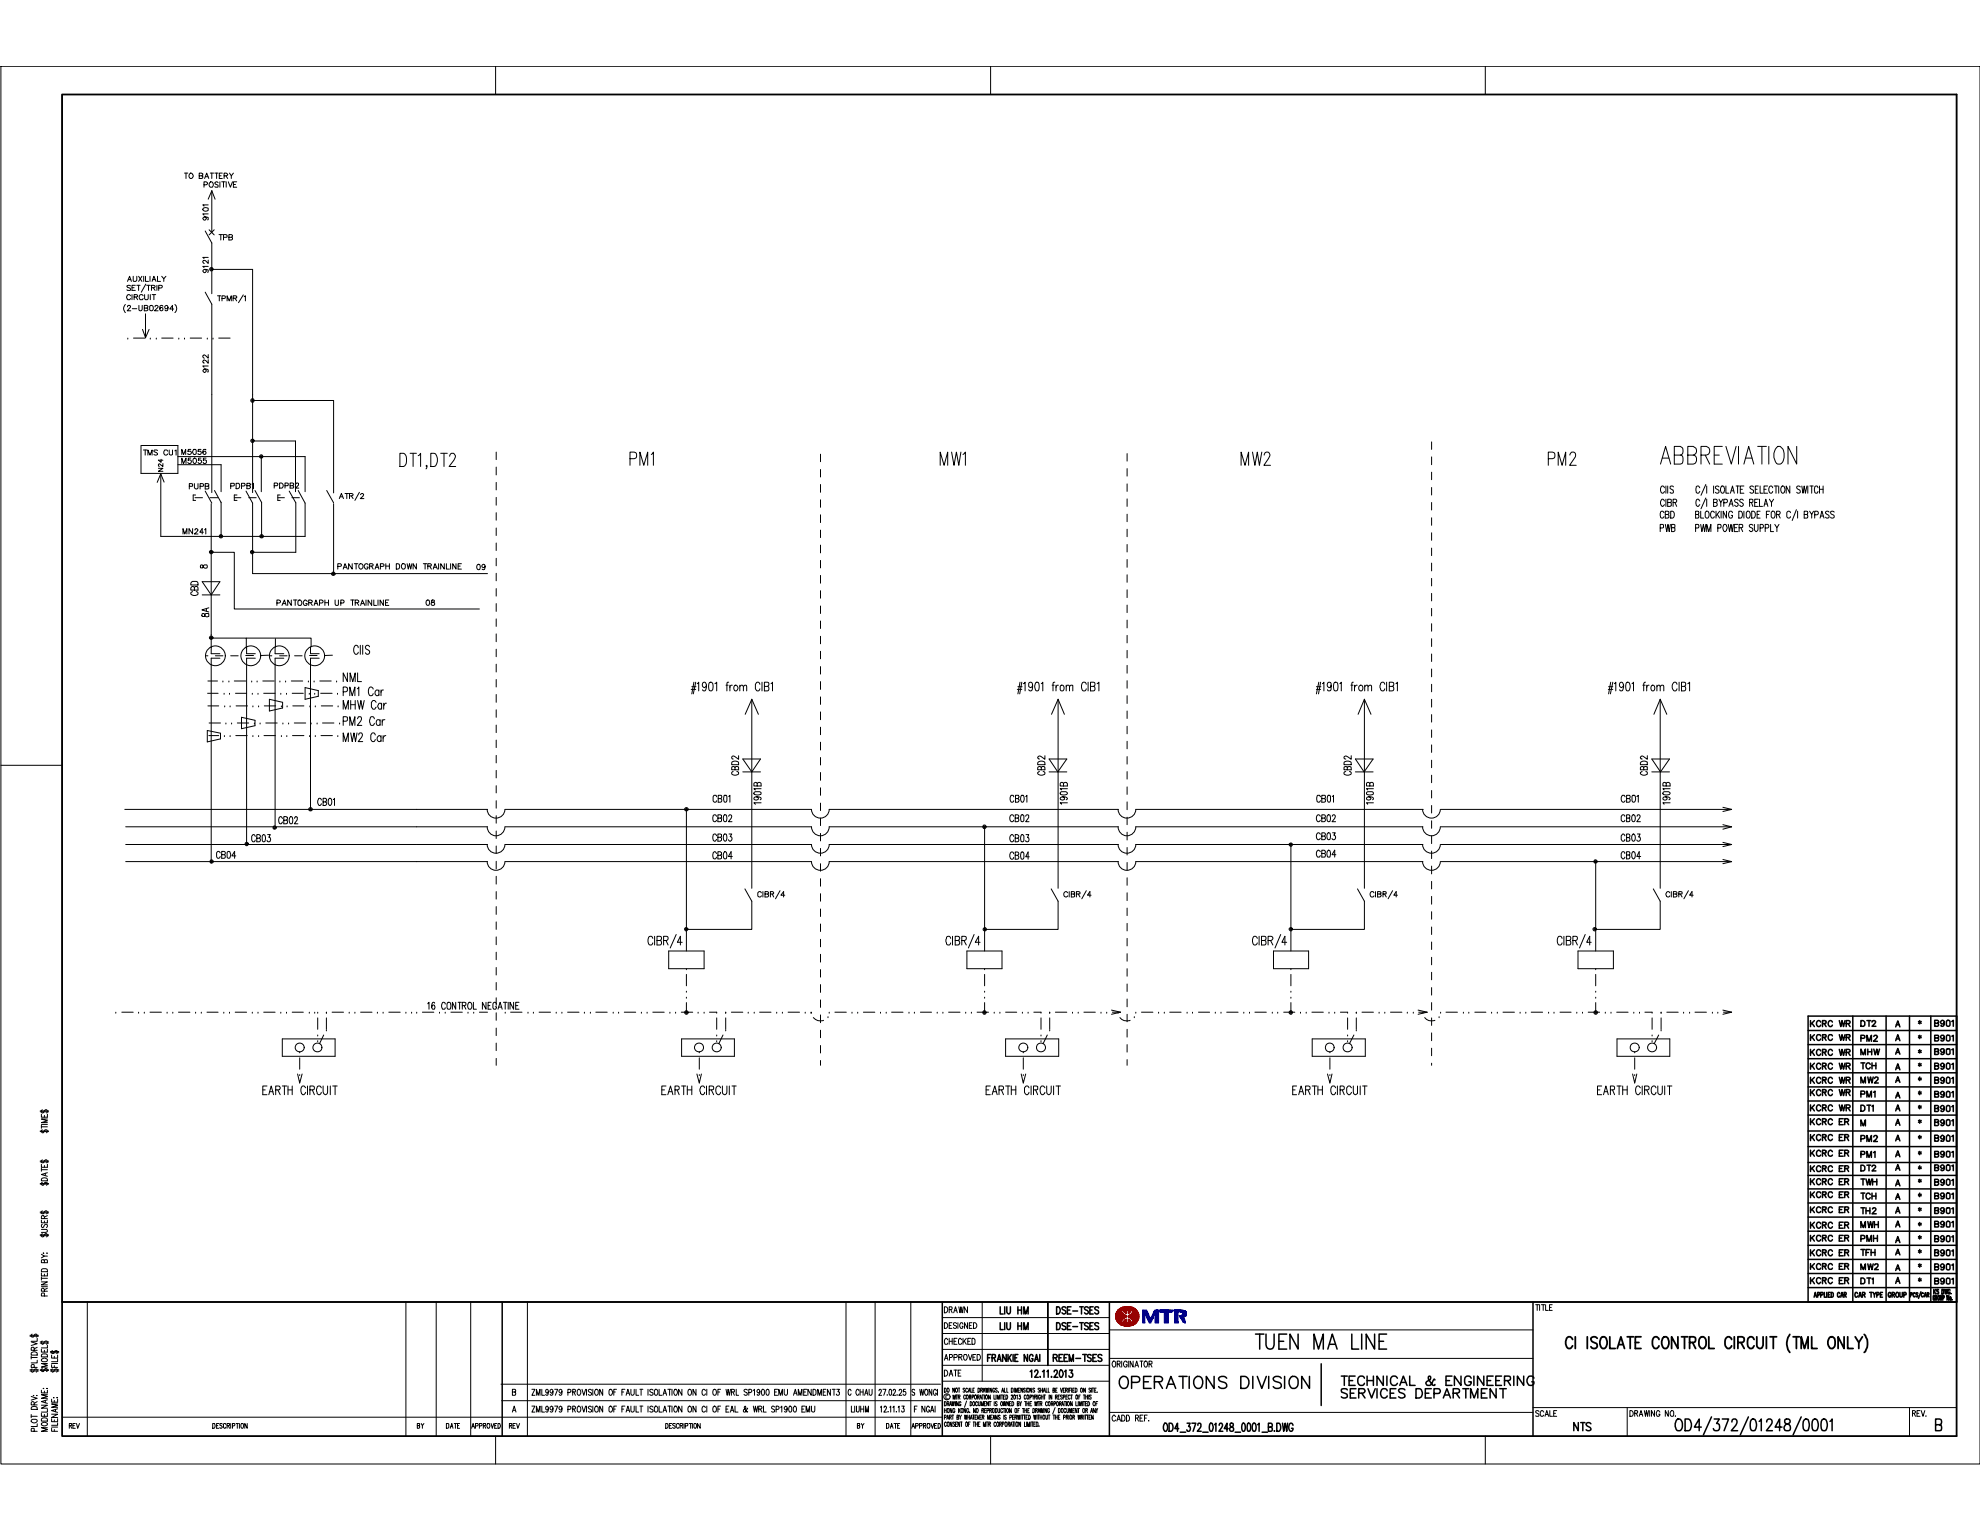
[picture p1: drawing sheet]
<svg xmlns="http://www.w3.org/2000/svg" width="279mm" height="216mm" viewBox="0 0 279 216" stroke-linecap="round" stroke-linejoin="round" font-family="sans-serif">
<g fill="none" stroke="#000" stroke-width=".14">
<path d="M.1 9.4h279.3v197.2h-279.3zM8.8 13.3h267.3v170.4h-267.3zM29 32.6l.9 1.7v7.1M29.5 32.4l.7 .7M29.9 26.9v5.9M29.9 26.9l.5 1.2M29.9 26.9l-.5 1.2M30.2 32.4l-.7 .7M35.6 38v31.5M18 47.7h.1M18.8 47.7h1.6M20.1 46.5l.4 1.1"/>
<path d="M20.5 44.3v3.4l.5-1.2M21.2 47.7h.1M29 41.2l.9 1.7v26.6M29.4 50.8v.5l-.5-.5a.2 .2 0 0 0-.2 .2 .2 .2 0 0 0 .1 .2M29.4 50v.5l-.5-.4h-.2l-.1 .3 .2 .1M35.5 56.4h.2v.2h-.2zM35.6 56.5h11.5v13.1M19.9 62.9v3.9h5.2v-3.9h-5.2M20.2 63.5h.5M20.5 63.5v.7M20.9 64.2v-.7l.3 .7 .3-.7v.7M22.2 63.6l-.1-.1-.4 .1 .1 .2 .4 .2v.1l-.1 .1-.4-.1"/>
<path d="M22.4 66.1h.6l-.6 .4h.6M22.7 66.8l-.5 1.3M22.7 64.8v.4l-.3-.3h.6M23 65.4v.4l-.5-.4-.1 .2 .1 .2M23.2 68l-.5-1.1v8.8h20.4v-4.7l-1-1.8M23.7 63.7a.29 .29 0 0 0-.3-.2 .29 .29 0 0 0-.3 .3v.2a.29 .29 0 0 0 .3 .2 .29 .29 0 0 0 .3-.1M23.9 63.5v.5l.2 .2 .2-.1v-.6M24.7 63.6l.1-.1v.7M25.1 64.4h18v5M25.1 65.6h6.1v3.8M25.7 65.4v-.8l.2 .8 .3-.8v.8M25.7 64.1v-.7l.2 .7 .3-.7v.7"/>
<path d="M26.7 68.6h.4l.1-.3-.5-.1v.8M26.9 64.6h-.3l-.1 .4a.26 .26 0 0 1 .4 0 .26 .26 0 0 1 0 .4 .26 .26 0 0 1-.4-.2M26.9 63.4h-.3l-.1 .3a.27 .27 0 0 1 .5 .1 .27 .27 0 0 1-.3 .3l-.2-.1M27.3 64.8l.1-.2a.36 .36 0 0 1 .3 .4 .36 .36 0 0 1-.4 .4l-.1-.3zM27.3 63.4h.2a.41 .41 0 0 1-.1 .7h-.1a.49 .49 0 0 1 0-.7zM27.4 68.2v.6l.3 .2 .2-.1v-.7M27.5 70.2h1.1M27.6 69.8h-.3v.8h.3M28.4 64.6h-.4v.4a.26 .26 0 0 1 .4 0 .26 .26 0 0 1-.1 .4 .26 .26 0 0 1-.4-.2M28.4 63.4h-.4l-.1 .3a.26 .26 0 0 1 .4 0 .26 .26 0 0 1 0 .4 .26 .26 0 0 1-.4-.1M29 69.3l.9 1.7M29 63.5v-.1a.34 .34 0 0 0-.4 .3 .34 .34 0 0 0 .4 .4 .23 .23 0 0 0 0-.4 .23 .23 0 0 0-.4 .2"/>
<path d="M29.1 64.6h-.4v.4a.24 .24 0 0 1 .4 0 .24 .24 0 0 1-.1 .3 .24 .24 0 0 1-.3-.1M29.6 70.2h1.1M29.7 77.8h.2v.2h-.2zM29.8 71.1v20.3M29.8 77.9h3.3v8h34.5M30.3 69.2l.9 1.7M31 75.5h.3l.1 .2-.1 .1h-.3zM31.1 75.6h.2v.2h-.2zM31.2 70.9v4.8M35.1 70.2h1.1M35.6 71v9.9h33.2M35.6 62.2h6.1v7.2"/>
<path d="M36 69.2l.9 1.7M36.8 75.6h.2v.2h-.2zM36.9 64.4v5M36.9 70.9v4.8M38.7 68.5h.4l.1-.3h-.5v.7M39.2 70.2h.9M39.5 68.2h.2a.38 .38 0 0 1 .3 .3 .38 .38 0 0 1-.3 .4h-.2zM39.5 69.8h-.3v.8h.3M40.2 68.5h.4v-.3h-.4v.7M40.8 69.3l.9 1.7v6.9h-6.1M40.9 68.5h.5v-.2l-.1-.1h-.4v.7h.5v-.2l-.1-.2M41.2 70.2h1"/>
<path d="M41.7 68.3v-.1h.2h.2v.3l-.4 .4h.5M46.1 69.2l1 1.8M47.1 71.1v9.9M70 63.8v1.1M70 65.9v1.1M70 68.1v1M70 70.2v1.1M70 72.3v1.1M70 74.5v1.1M70 76.6v1.1M70 78.8v1M115.8 64.1v1.1"/>
<path d="M115.8 66.3v1M115.8 68.4v1.1M115.8 70.5v1.1M115.8 72.6v1.1M115.8 74.8v1.1M115.8 76.9v1.1M115.8 79.1v1M202 62.4v1M202 64.5v1.1M202 66.6v1.1M202 68.8v1M202 70.9v1.1"/>
<path d="M202 73.1v1M202 75.2v1M202 77.3v1.1M202 79.5v1.1M28.5 82.1h2.5l-1.2 1.8M28.5 83.9h2.5M29.3 97.8h1.5M29.3 96.1h1.4M29.3 99.6h1.6M29.7 89.9h.2v.2h-.2zM29.8 90h5v1.5M29.8 93.8v28"/>
<path d="M31.5 96.1h.1M33.1 96.1h1.6M33.2 97.8h1.6M34.8 90h9.1v1.3M34.8 93.8v25.4M38.8 93.8v23M41.1 96.1h1.6M41.3 99.6h1.6M43.1 97l1.8 .5M43.8 92.9v21.4M44.9 98.3l-1.8 .4M45.3 99.6h1.6"/>
<path d="M46.9 80.9h.2v.2h-.2zM70 80.9v1.1M70 83.1v1M70 85.2v1.1M70 87.3v1.1M70 89.5v1.1M70 91.6v1.1M70 93.7v1.1M70 95.9v1M70 98v1.1M106.1 98.7l-.9 2.1M106.1 98.7l.9 2.1"/>
<path d="M106.1 98.7v26.6M115.8 81.2v1.1M115.8 83.4v1M115.8 85.5v1.1M115.8 87.6v1.1M115.8 89.8v1M115.8 91.9v1.1M115.8 94.1v1M115.8 96.2v1.1M115.8 98.3v1.1M149.3 98.7l-.9 2.1M149.3 98.7l.9 2.1"/>
<path d="M149.3 98.7v26.6M192.5 98.7v26.6M192.5 98.7l-.9 2.1M192.5 98.7l1 2.1M202 81.6v1.1M202 83.7v1.1M202 85.9v1M202 88v1.1M202 90.1v1.1M202 92.3v1M202 94.4v1.1M202 96.6v1"/>
<path d="M202 98.7v1.1M234.3 98.7v26.6M234.3 98.7l-.9 2.1M234.3 98.7l.9 2.1M.1 108h8.7M17.6 114.2h51.2M17.7 116.7h51.1M17.7 119.2h51.1M29.5 102h1.6M31.1 103.5l-1.8-.4v1.6l1.8-.4M31.9 102h.1M34.6 118.9h.4l.1 .2-.1 .2h-.2h-.2z"/>
<path d="M34.7 119h.2v.2h-.2zM38.6 116.6l.1-.1 .2 .1 .1 .2-.1 .2h-.3zM38.7 116.7h.1v.2h-.1zM39.7 103.8h.1M39.9 102h.1M40.5 103.8h.1M40.7 102h.1M41.3 103.8h1.6M41.5 102h1.6M43.7 103.8h.1M43.7 114.1h.2v.2h-.2zM43.9 102h.1"/>
<path d="M44.5 103.8h.1M44.7 102h.1M45.3 103.8h1.6M45.5 102h1.6M68.7 116.7a1.25 1.25 0 0 0 1.3 1.2 1.25 1.25 0 0 0 1.2-1.2M68.7 114.2a1.25 1.25 0 0 0 1.3 1.2 1.25 1.25 0 0 0 1.2-1.2M68.7 119.2a1.25 1.25 0 0 0 1.3 1.2 1.25 1.25 0 0 0 1.2-1.2M70 100.2v1M70 102.3v1.1M70 104.4v1.1M70 106.6v1.1M70 108.7v1.1"/>
<path d="M70 110.9v1M70 113v1M70 115.1v1.1M70 117.3v1M70 119.4v1M71.3 116.7h43.2a1.25 1.25 0 0 0 1.3 1.2 1.25 1.25 0 0 0 1.2-1.2h40.8M71.3 114.2h43.2a1.25 1.25 0 0 0 1.3 1.2 1.25 1.25 0 0 0 1.2-1.2h40.8M71.3 119.2h43.2a1.25 1.25 0 0 0 1.3 1.2 1.25 1.25 0 0 0 1.2-1.2h40.8M96.8 114.1h.2v.2h-.2zM96.9 114.2v20M106.4 111.8l.8-.1 .2 .1v.2v.1h-.2h-.6h-.2zM106.7 112.4l.3 .2a.28 .28 0 0 1-.3 .3 .28 .28 0 0 1-.3-.3l.3-.2a.52 .52 0 0 1 .7 .3l-.1 .2"/>
<path d="M107.4 113.3h-1l.2 .2M107.4 111.3h-1l.2 .2M115.8 100.5v1.1M115.8 102.6v1.1M115.8 104.7v1.1M115.8 106.9v1M115.8 109v1.1M115.8 111.2v1M115.8 113.3v1.1M115.8 115.4v1.1M115.8 117.6v1.1M115.8 119.7v1.1"/>
<path d="M138.8 116.6h.2v.2h-.2zM138.9 116.7v17.5M149.6 111.8l.4-.1a.42 .42 0 0 1 .6 .3l-.1 .1-.3 .1a.5 .5 0 0 1-.6-.2zM149.9 112.4l.3 .2a.28 .28 0 0 1-.3 .3 .28 .28 0 0 1-.3-.3l.3-.2a.52 .52 0 0 1 .7 .3l-.1 .2M150.6 113.3h-1l.2 .2M150.6 111.3h-1l.2 .2M157.8 116.7a1.25 1.25 0 0 0 1.2 1.2 1.25 1.25 0 0 0 1.3-1.2h40.5M157.8 114.2a1.25 1.25 0 0 0 1.2 1.2 1.25 1.25 0 0 0 1.3-1.2h40.5M157.8 119.2a1.25 1.25 0 0 0 1.2 1.2 1.25 1.25 0 0 0 1.3-1.2h40.5M159 115.3v1.1M159 117.4v1.1M159 119.6v1"/>
<path d="M182 119h.3v.3l-.1 .1-.2-.1-.1-.1zM182.1 119.1h.1v.2h-.1zM182.2 119v15.2M192.9 111.8l.7-.1 .2 .3-.2 .1h-.6h-.1zM193.1 112.4l.4 .2a.33 .33 0 0 1-.4 .3 .33 .33 0 0 1-.3-.3 .59 .59 0 0 1 1 .1l-.1 .2M193.8 113.3h-1l.2 .2M193.8 111.3h-1l.2 .2M200.7 114.2a1.25 1.25 0 0 0 1.3 1.2 1.25 1.25 0 0 0 1.2-1.2M200.7 119.2a1.25 1.25 0 0 0 1.3 1.2 1.25 1.25 0 0 0 1.2-1.2M202 100.8v1.1M202 103v1.1M202 105.1v1.1"/>
<path d="M202 107.3v1M202 109.4v1M202 111.5v1.1M202 113.7v1M202 115.8v1.1M203.3 114.2h41M203.3 116.7h41M203.3 119.2h41M234.7 111.8l.4-.1a.49 .49 0 0 1 .6 .2l-.1 .2-.5 .1-.4-.1zM235 112.4l.2 .2a.25 .25 0 0 1-.3 .3 .25 .25 0 0 1-.1-.4l.2-.1a.52 .52 0 0 1 .7 .3l-.2 .2M235.7 113.3h-1l.1 .2M235.7 111.3h-1l.1 .2"/>
<path d="M243.1 113.9l1.2 .3M243.1 116.4l1.2 .3M243.1 118.9l1.2 .3M244.3 114.2l-1.2 .3M244.3 116.7l-1.2 .3M244.3 119.2l-1.2 .3M17.7 121.6h51.1M29.7 121.4l.1-.1 .2 .1 .1 .2-.1 .1h-.3zM29.8 121.5h.1v.2h-.1zM68.7 121.6a1.25 1.25 0 0 0 1.3 1.2 1.25 1.25 0 0 0 1.2-1.2M70 121.5v1.1M71.3 121.6h43.2a1.25 1.25 0 0 0 1.3 1.2 1.25 1.25 0 0 0 1.2-1.2h40.8"/>
<path d="M94.4 134.2h5v2.5h-5zM105.1 125.4l1 1.8v3.9h-9.3M115.8 121.9v1M136.4 134.2h5v2.5h-5zM138.8 131l.2-.1 .1 .1v.3h-.3l-.1-.2zM138.9 131.1h.2v.1h-.2zM148.3 125.4l1 1.8v3.9h-10.4M157.8 121.6a1.25 1.25 0 0 0 1.2 1.2 1.25 1.25 0 0 0 1.3-1.2h40.5M159 121.7v1.1M179.7 134.2h5v2.5h-5zM182 131h.3v.3l-.1 .1-.2-.1-.1-.2zM182.1 131h.1v.2h-.1z"/>
<path d="M191.6 125.4l.9 1.8v3.9h-10.3M200.7 121.6a1.25 1.25 0 0 0 1.3 1.2 1.25 1.25 0 0 0 1.2-1.2M202 122.2v1.1M203.3 121.6h41M222.7 134.2h5v2.5h-5zM225 121.4l.1-.1 .2 .1 .1 .2-.1 .1h-.3zM225 121.5h.2v.2h-.2zM225.2 121.5v12.7M233.3 125.4l1 1.8v3.9h-9.3M243.1 121.3l1.2 .3M244.3 121.6l-1.2 .3M16.3 142.8h.1"/>
<path d="M17.2 142.8h1.6M25.2 142.8h1.6M37.2 142.8h1.6M70 140.8v1.1M96.9 140.7h.1M117.8 142.8h1.6M125.8 142.8h1.6M129.9 142.8h1.5M138.9 140.7h.1M159 141v1.1M161.1 142.8h1.6M173.1 142.8h1.6"/>
<path d="M182.2 140.7h.1M185.1 142.8h1.6M192.2 142.8h1.6M194.6 142.8h.1M195.4 142.8h.1M196.2 142.8h1.6M198.6 142.8h.1M199.4 142.8h.1M200.1 142.5l1.3 .3-1.3 .3M202 141.5v1M204 142.8h1.7M212.1 142.8h1.6"/>
<path d="M225.2 140.7h.1M226.5 142.8h.1M228.2 146.6h7.4v2.5h-7.4zM230.7 148.4h.1M230.7 149.3v1.6M233.1 146h.1M233.1 146.9h.1M234.1 146l-.7 1.3M235.2 142.8h1.6M237.6 142.8h.1M238.4 142.8h.1M239.2 142.8h1.6"/>
<path d="M241.6 142.8h.1M242.4 142.8h.1M243.1 142.5l1.2 .3M243.2 142.8h1.1M244.3 142.8l-1.2 .3M6.1 176.8l.1 .1zM6.6 176.8h.1zM8.8 200h124.2M12.3 183.7v18.9M57.3 183.7v18.9M61.6 183.7v18.9M66.4 183.7v18.9"/>
<path d="M70.7 195.3h62M70.8 197.7h62M74.4 183.7v18.9M119.4 183.7v18.9M123.5 183.7v18.9M128.5 183.7v18.9M133 192.7h23.5M133 190.4h23.5M133 188.2h23.5M133 185.9h23.5M133 194.9h23.5M138.6 183.7v11.2"/>
<path d="M156.5 187.7h59.8M156.5 191.7h59.8M156.5 199.3h59.8M157.1 192.1a.45 .45 0 0 1 .3 .4 .45 .45 0 0 1-.3 .4 .55 .55 0 0 1 0-.8zM157.4 199.9l-.1-.2a.43 .43 0 0 0-.4 .4 .43 .43 0 0 0 .4 .4l.1-.1M157.6 192.5l.4-.1v-.3h-.4v.8M157.9 192.5l.2 .4M158.3 199.7a.45 .45 0 0 1 .4 .3 .45 .45 0 0 1-.2 .5h-.2zM158.3 192.1v.8M159 199.7h.2a.6 .6 0 0 1 0 .8h-.2zM159 192.3a.26 .26 0 0 0-.3-.2 .26 .26 0 0 0-.2 .3 .3 .3 0 0 0 .1 .4 .3 .3 0 0 0 .4 0v-.2h-.1M159.2 192.1v.8"/>
<path d="M159.9 192.1v.8l-.4-.8v.8M160.1 192.9l.3-.8 .3 .8M160.3 192.7h.3M160.9 192.1h.4M161.1 192.1v.8M161.3 199.7h-.4v.8h.4M161.5 192.1a.35 .35 0 0 1 .4 .2 .35 .35 0 0 1 0 .4 .24 .24 0 0 1-.3 .2 .24 .24 0 0 1-.2-.3zM161.9 199.7h-.4v.8M162.1 192.5l.4-.1 .1-.2-.5-.1v.8M162.3 192.5l.3 .4M216.3 198.6h59.8M235.8 199.2l.1-.1a.46 .46 0 0 1 .3 .3 .46 .46 0 0 1-.2 .5 .4 .4 0 0 1-.3-.3 .4 .4 0 0 1 .1-.4z"/>
<path d="M269.5 198.6v4M68.2 201.2l.3-.1v-.2h-.3v.6M68.4 201.2l.1 .3M68.8 200.9a.32 .32 0 0 1 .3 .2 .32 .32 0 0 1-.1 .3v.1a.36 .36 0 0 1-.3-.2 .36 .36 0 0 1 .1-.4zM69.9 202.6v4M96 201.2l.3-.1v-.2h-.3v.6M96.2 201.2l.2 .3M157.6 200.5l.3-.8 .2 .8M157.7 200.3h.3M160.2 200.1h.4l.1-.2-.2-.2h-.3v.8M160.4 200.1l.3 .4M160.9 200.1h.2"/>
<path d="M161.5 200.1h.3M162.1 200.4v.1"/>
<circle cx="35.6" cy="56.5" r=".24"/>
<circle cx="29.8" cy="77.9" r=".24"/>
<circle cx="36.9" cy="75.7" r=".25"/>
<circle cx="29.8" cy="90" r=".25"/>
<circle cx="30.4" cy="92.5" r="1.39"/>
<circle cx="47" cy="81" r=".25"/>
<circle cx="43.8" cy="114.2" r=".25"/>
<circle cx="96.9" cy="114.2" r=".25"/>
<circle cx="138.9" cy="116.7" r=".25"/>
<circle cx="230.7" cy="147.8" r=".63"/>
<circle cx="233.1" cy="147.8" r=".63"/>
</g>
<g fill="none" stroke="#000" stroke-width=".21">
<path d="M255.1 143.4h21v40.3h-21zM255.1 155.4h21M255.1 153.4h21M255.1 151.4h21M255.1 149.4h21M255.1 147.4h21M255.1 145.4h21M255.1 159.6h21M255.1 157.4h21M261.5 143.4v40.3M266.1 143.4v40.3M269.5 143.4v40.3"/>
<path d="M272.5 143.4v40.3M274.7 152.1l.3-.1 .2 .2-.1 .6-.2 .1-.2-.2zM274.7 156h.3a.52 .52 0 0 1 0 .8h-.1a.6 .6 0 0 1-.2-.8zM274.7 154.1l.3-.1 .2 .2-.1 .6h-.4v-.1zM274.7 148h.4l.1 .1v.6l-.1 .1h-.2l-.2-.1zM274.7 146.1h.4l.1 .1-.1 .7h-.2l-.2-.2zM274.7 144h.4l.1 .4a.32 .32 0 0 1-.3 .4 .6 .6 0 0 1-.2-.8zM274.7 158h.3l.2 .2-.1 .6h-.2l-.2-.1zM275.4 152.2l.2-.2v.9M275.4 156.2l.2-.2v.8M275.4 154.2l.2-.2v.8M275.4 148.1l.2-.1v.8"/>
<path d="M275.4 146.2l.2-.1v.8M275.4 144.1l.2-.1v.8M275.4 158.2l.2-.2v.8M255.1 165.9h21M255.1 179.7h21M255.1 177.7h21M255.1 175.7h21M255.1 173.7h21M255.1 171.7h21M255.1 169.8h21M255.1 167.8h21M255.1 164h21"/>
<path d="M255.1 161.8h21M274.7 164.5l.2-.1 .3 .1v.6h-.1l-.2 .1-.2-.1zM274.7 160.4l.3-.2 .2 .2v.2a.32 .32 0 0 1-.3 .4 .33 .33 0 0 1-.2-.4zM274.7 176.4h.3l.2 .1-.1 .7h-.2l-.2-.2zM274.7 174.4h.3l.2 .1-.1 .7h-.2l-.2-.2zM274.7 178.4h.4l.1 .3a.32 .32 0 0 1-.3 .5 .6 .6 0 0 1-.2-.8zM274.7 166.5l.3-.1a.48 .48 0 0 1-.1 .9l-.2-.2zM274.7 162.5h.4l.1 .1-.1 .6-.2 .1-.2-.2zM275.4 176.5l.2-.1v.8M275.4 174.5l.2-.1v.8M275.4 178.5l.2-.1v.8M275.4 166.6l.2-.2v.9"/>
<path d="M275.4 164.5l.2-.1v.8M275.4 162.6l.2-.1v.8M275.4 160.4l.2-.2v.8M70.9 183.7v18.9M133 183.7v18.9M156.5 183.7v18.9M186.4 192.4v5.9M216.3 183.7v18.9M255.1 181.7h21M266.8 182.5a.2 .2 0 0 0-.2-.1 .2 .2 0 0 0-.2 .2v.2a.2 .2 0 0 0 .2 .3 .2 .2 0 0 0 .2-.3h-.1"/>
</g>
<path d="M8.8 13.3h267.3v189.3h-267.3zM8.8 183.7h267.3M147.9 183.7v9" fill="none" stroke="#000" stroke-width=".25"/>
<g font-size="13.1">
<text x="262.3" y="170.2">-</text>
<text x="262.3" y="178.1">-</text>
</g>
<text font-size="12.2" x="262.4" y="151.6">-</text>
<text font-size="11.3" x="255.8" y="185.7">--</text>
<text font-size="10.4" x="39.3" y="150.5">~:</text>
<g font-size="9.6">
<text x="95.7" y="150.5">~:</text>
<text x="141.5" y="150.5">~:</text>
</g>
<g font-size="9.2">
<text x="272.3" y="184.7">-</text>
<text x="134.1" y="198.9">·--·--·--·-</text>
</g>
<text font-size="8.7" x="261.5" y="182.9">..</text>
<g font-size="8">
<text x="35.6" y="64">-</text>
<text x="133.3" y="201.9">_,,·-~-</text>
</g>
<text font-size="7.9" x="262.4" y="152.9">...</text>
<g font-size="7.5">
<text x="270.4" y="146.6">.</text>
<text x="270.4" y="154.4">.</text>
<text x="270.4" y="158.5">.</text>
<text x="270.4" y="160.7">.</text>
<text x="270.4" y="164.8">.</text>
<text x="270.4" y="176.8">.</text>
<text x="266.3" y="184.7">--</text>
<text x="270.4" y="180.8">.</text>
</g>
<text font-size="7.3" x="4" y="197.2">''</text>
<text font-size="6.8" x="184.8" y="150.5">~;</text>
<text font-size="6.5" x="5.5" y="174.6">..</text>
<text font-size="6.3" x="5.5" y="181.9">;</text>
<text font-size="5.7" x="35.7" y="79.2">-</text>
<g font-size="5.4">
<text x="5.5" y="167.4">i</text>
<text x="4.2" y="201.8">~b</text>
<text x="9.6" y="201.8">..</text>
</g>
<text font-size="5.2" x="43.8" y="94.1">v--</text>
<text font-size="5.1" x="28.4" y="38.9">--</text>
<text font-size="5" x="4.1" y="192.7">if-</text>
<text font-size="4.9" x="38.4" y="94.1">&amp;-&lt;</text>
<text font-size="4.7" x="5.5" y="159.9">l</text>
<text font-size="4.6" x="97" y="132.2">-</text>
<text font-size="4.4" x="189" y="196.9">~~':c!gLDi'Pf~-flft:~~IN(</text>
<g font-size="4.2">
<text x="69.6" y="12.7">I</text>
<text x="139.5" y="12.7">I</text>
<text x="209.4" y="12.7">I</text>
<text x="229.4" y="201.9">I</text>
<text x="229.9" y="201.9">'&quot;&quot;&quot;</text>
<text x="139.5" y="206.1">I</text>
<text x="209.4" y="206.1">I</text>
</g>
<g font-size="4">
<text x="103" y="109">§'7</text>
<text x="146.2" y="109.1">§St</text>
<text x="189.4" y="109.1">§St</text>
<text x="231.3" y="109.1">§'[</text>
</g>
<text font-size="3.8" fill="#960000" x="157.3" y="186.9">G MTR</text>
<text font-size="3.7" x="34.7" y="94.3">S&gt;-&lt;</text>
<g font-size="3.6">
<text x="234.2" y="65.5">ABBREVIATION</text>
<text x="5.6" y="173.3">i</text>
</g>
<text font-size="3.4" x="32.4" y="70.4">':I</text>
<text font-size="3.2" x="176.9" y="190.5">lUEN MA LINE</text>
<g font-size="3.1">
<text x="200" y="118.6">_y</text>
<text x="66.5" y="201.7">-</text>
<text x="70.1" y="201.7">,</text>
</g>
<text font-size="3" x="71.8" y="202.9">&quot;'</text>
<g font-size="2.9">
<text x="56.3" y="65.9">DT1,DT2</text>
<text x="88.7" y="65.7">PMl</text>
<text x="132.5" y="65.7">MWl</text>
<text x="175" y="65.7">MW2</text>
<text x="218.3" y="65.7">PM2</text>
<text x="31.6" y="100.3">-- -</text>
</g>
<g font-size="2.7">
<text x="33.3" y="103">1D.=</text>
<text x="272.9" y="202">B</text>
</g>
<g font-size="2.6">
<text x="96.6" y="139.2">I</text>
<text x="138.7" y="139.2">I</text>
<text x="182" y="139.2">I</text>
<text x="225" y="139.2">I</text>
<text x="44.6" y="145">II</text>
<text x="101" y="145">11</text>
<text x="114.6" y="145">&quot;-'</text>
<text x="146.7" y="145">II</text>
<text x="157.9" y="145">&quot;-'</text>
<text x="189.9" y="145">II</text>
<text x="200.9" y="145">&quot;t.</text>
<text x="232.9" y="145">II</text>
<text x="220.7" y="190.4">a ISOLAlE CONTROL aRCUIT (lML ONLY)</text>
<text x="157.5" y="196">0P,ERATIONS DIVISION</text>
<text x="58.7" y="202.6">&quot;'</text>
<text x="120.9" y="202.6">&quot;'</text>
<text x="234.9" y="201.9">&quot;0D4/372/01248/0001</text>
</g>
<g font-size="2.5">
<text x="26.7" y="84">§'</text>
<text x="93.8" y="201.6">=</text>
<text x="97.1" y="201.6">,~</text>
</g>
<g font-size="2.4">
<text x="35.5" y="100.5">•• =i=D--</text>
<text x="29.9" y="104.3">:,- -</text>
<text x="4.2" y="198.5">~jj</text>
</g>
<g font-size="2.3">
<text x="32.9" y="96.6">-</text>
<text x="200.8" y="120.8">y</text>
<text x="225.4" y="131.7">-</text>
</g>
<g font-size="2.1">
<text x="41.8" y="152.9">V</text>
<text x="98.2" y="152.9">V</text>
<text x="143.9" y="152.9">V</text>
<text x="187.2" y="152.9">V</text>
<text x="262.4" y="157">on</text>
<text x="164" y="201.5">004...J72...01248....000I..S.DMl</text>
</g>
<g font-size="2">
<text x="158.8" y="65.2">I</text>
<text x="158.8" y="67.3">I</text>
<text x="158.8" y="69.5">I</text>
<text x="158.8" y="71.6">I</text>
<text x="158.8" y="73.7">I</text>
<text x="158.8" y="75.9">I</text>
<text x="158.8" y="78.1">I</text>
<text x="158.8" y="80.2">I</text>
<text x="158.8" y="82.3">I</text>
<text x="158.8" y="84.5">I</text>
<text x="158.8" y="86.5">I</text>
<text x="158.8" y="88.7">I</text>
<text x="49.8" y="92.4">CIIS</text>
<text x="158.8" y="90.8">I</text>
<text x="158.9" y="92.9">I</text>
<text x="158.9" y="95.1">I</text>
<text x="41" y="98.4">-[</text>
<text x="43.8" y="98.2">)- -PM1 Cor</text>
<text x="44.3" y="100.1">--</text>
<text x="47.6" y="100.1">-MHWCor</text>
<text x="97.4" y="97.6">#1901 from Cl81</text>
<text x="143.4" y="97.6">#1901 from Cl81</text>
<text x="158.9" y="97.2">I</text>
<text x="158.9" y="99.3">I</text>
<text x="158.9" y="101.4">I</text>
<text x="185.6" y="97.6">#1901 from 081</text>
<text x="226.9" y="97.6">#1901 from Cl81</text>
<text x="47.7" y="102.4">-PM2 Cor</text>
<text x="158.8" y="103.7">I</text>
<text x="158.8" y="105.8">I</text>
<text x="158.8" y="107.9">I</text>
<text x="158.9" y="110">I</text>
<text x="158.9" y="112.2">I</text>
<text x="35.4" y="118.9">C80J</text>
<text x="158.9" y="114.3">I</text>
<text x="185.6" y="118.6">C80J</text>
<text x="69.8" y="124.9">I</text>
<text x="115.6" y="125.1">I</text>
<text x="158.9" y="125">I</text>
<text x="201.8" y="125.6">I</text>
<text x="69.8" y="127">I</text>
<text x="69.8" y="129.1">I</text>
<text x="69.8" y="131.2">I</text>
<text x="115.6" y="127.3">I</text>
<text x="115.6" y="131.5">I</text>
<text x="115.6" y="129.4">I</text>
<text x="158.9" y="127.2">I</text>
<text x="158.9" y="131.4">I</text>
<text x="158.9" y="129.3">I</text>
<text x="201.8" y="132">I</text>
<text x="201.8" y="129.8">I</text>
<text x="201.8" y="127.7">I</text>
<text x="69.8" y="133.4">I</text>
<text x="69.8" y="135.6">I</text>
<text x="69.8" y="137.7">I</text>
<text x="91.3" y="133.5">OBR/4</text>
<text x="115.6" y="133.7">I</text>
<text x="115.6" y="137.9">I</text>
<text x="115.6" y="135.8">I</text>
<text x="133.3" y="133.4">CIBR/4</text>
<text x="158.8" y="133.6">I</text>
<text x="158.8" y="135.7">I</text>
<text x="158.9" y="137.8">I</text>
<text x="176.6" y="133.4">CIBR/4</text>
<text x="201.8" y="136.2">I</text>
<text x="201.8" y="134.1">I</text>
<text x="219.6" y="133.5">OBR/4</text>
<text x="19.4" y="143.1">---- --</text>
<text x="27.4" y="143.1">,-- ---- --</text>
<text x="39.4" y="143.1">------ --</text>
<text x="49.9" y="143.1">-- ---- --~-CO&lt;_lR&lt;l._!!Et'Ttl_I_ __ _ ___ , __ ,__ ____ _-!- ___</text>
<text x="69.8" y="139.8">I</text>
<text x="115.6" y="140.1">I</text>
<text x="158.9" y="139.9">I</text>
<text x="201.8" y="140.5">I</text>
<text x="201.8" y="138.3">I</text>
<text x="36.9" y="154.5">EARlli CIRCUIT</text>
<text x="93.2" y="154.5">EARlli CIRCUIT</text>
<text x="139" y="154.5">EARlli CIRCUIT</text>
<text x="182.3" y="154.5">EARlli ORCUIT</text>
<text x="225.3" y="154.5">EARlli CIRCUIT</text>
<text x="230.3" y="152.9">V</text>
<text x="141" y="185.5">W III</text>
<text x="148.9" y="185.5">DSE-TSES</text>
<text x="141" y="187.7">W Ill</text>
<text x="148.9" y="187.7">DSE-TSES</text>
<text x="133.3" y="198.1">~</text>
<text x="221.9" y="202">NlS</text>
</g>
<g font-size="1.9">
<text x="22.7" y="47.2">___</text>
<text x="28.8" y="93.3">(~ - (</text>
<text x="39.3" y="96.6">·· -</text>
<text x="43.3" y="96.6">·</text>
<text x="44.2" y="96.3">-- -NML</text>
<text x="106.2" y="143.1">--- --. I</text>
<text x="120" y="143.1">---- --</text>
<text x="128.1" y="143.1">-- -</text>
<text x="132" y="143.1">,--- --!</text>
<text x="140.9" y="143.1">-- ---</text>
<text x="148.8" y="143.1">-- --</text>
<text x="163.3" y="143.1">------- --</text>
<text x="175.3" y="143.1">------!- --</text>
<text x="187.3" y="143.1">---</text>
<text x="206.3" y="143.1">-- -- --</text>
<text x="214.3" y="143.1">,------ --!</text>
<text x="227.2" y="143.1">--- --</text>
<text x="128.5" y="197.6">f</text>
<text x="129.7" y="197.6">&quot;&quot;&quot;</text>
<text x="128.5" y="201.8">m=</text>
</g>
<g font-size="1.8">
<text x="47.5" y="104.6">·MW2 Cor</text>
<text x="145.2" y="194.4">12.11.2013</text>
</g>
<g font-size="1.7">
<text x="28.3" y="86.9">;ii</text>
<text x="35.3" y="96.6">··-</text>
<text x="100.4" y="118.8">CBOJ</text>
<text x="262.5" y="163.5">PIii</text>
<text x="139.2" y="192">FRANCE NGAI I</text>
<text x="148.4" y="192">REDl-lSES</text>
</g>
<g font-size="1.6">
<text x="234.2" y="69.7">CJS</text>
<text x="239.2" y="71.5">C/1 BYPASS RELAY</text>
<text x="239.2" y="69.7">C/1 ISCl.ATE SE1£CllCJ,.I SWITOt</text>
<text x="234.2" y="75.1">PWB</text>
<text x="234.2" y="73.2">C80</text>
<text x="239.2" y="75.1">P\tllP&lt;MERSIJPPLY</text>
<text x="239.2" y="73.2">BLOCKING [)OCIE FOR C/1 B'1'PASS</text>
<text x="44.7" y="113.7">CB01</text>
<text x="100.5" y="113.3">C801</text>
<text x="142.4" y="113.3">C801</text>
<text x="185.7" y="113.3">C801</text>
<text x="228.7" y="113.3">C801</text>
<text x="39.2" y="116.3">C802</text>
<text x="100.4" y="116.1">C802</text>
<text x="142.3" y="116.1">C802</text>
<text x="142.3" y="118.9">C803</text>
<text x="185.6" y="116.1">C802</text>
<text x="228.7" y="116.1">CB02</text>
<text x="228.7" y="118.8">C803</text>
<text x="30.4" y="121.2">C804</text>
<text x="100.4" y="121.3">C804</text>
<text x="142.3" y="121.3">C804</text>
<text x="185.6" y="121.1">C804</text>
<text x="228.7" y="121.3">CB04</text>
<text x="262.5" y="144.9">012</text>
<text x="262.5" y="147.1">Pll2</text>
<text x="267.4" y="148.9">A</text>
<text x="267.4" y="145">A</text>
<text x="267.4" y="147">A</text>
<text x="267.4" y="151.1">A</text>
<text x="267.4" y="152.9">A</text>
<text x="267.4" y="155">A</text>
<text x="255.4" y="158.8">ICCRC ER</text>
<text x="262.5" y="161.2">Pll2</text>
<text x="262.5" y="158.8">M</text>
<text x="267.4" y="158.9">A</text>
<text x="267.4" y="156.9">A</text>
<text x="267.4" y="161.1">A</text>
<text x="262.5" y="165.3">012</text>
<text x="267.4" y="163.4">A</text>
<text x="267.4" y="167.5">A</text>
<text x="267.4" y="165.3">A</text>
<text x="262.4" y="171.4">'JIU</text>
<text x="267.4" y="169.4">A</text>
<text x="267.4" y="171.4">A</text>
<text x="267.4" y="173.3">A</text>
<text x="262.5" y="179.3">IIW2</text>
<text x="267.4" y="175.5">A</text>
<text x="267.4" y="177.2">A</text>
<text x="267.4" y="179.4">A</text>
<text x="267.4" y="181.3">A</text>
<text x="29.9" y="201.8">o==</text>
<text x="62.9" y="201.6">om</text>
<text x="125" y="201.6">om</text>
</g>
<g font-size="1.5">
<text x="28.4" y="29.9">6</text>
<text x="234.2" y="71.5">CH&lt;</text>
<text x="255.3" y="145.2">KCRC&quot;'</text>
<text x="255.3" y="147.2">KCRC&quot;'</text>
<text x="255.3" y="149.3">KCRC&quot;'</text>
<text x="255.3" y="151.2">KCRC&quot;'</text>
<text x="255.3" y="153.2">KCRC&quot;'</text>
<text x="255.3" y="154.9">KCRC&quot;'</text>
<text x="255.3" y="157.1">KCRC&quot;'</text>
<text x="255.3" y="161.1">KCRC ER</text>
<text x="255.3" y="163.3">KCRC ER</text>
<text x="255.3" y="165.4">KCRC ER</text>
<text x="255.3" y="167.3">KCRC ER</text>
<text x="255.3" y="169.2">KCRC ER</text>
<text x="255.3" y="171.3">KCRC ER</text>
<text x="255.3" y="173.4">KCRC ER</text>
<text x="262.4" y="169.3">mt</text>
<text x="255.3" y="175.3">KCRC ER</text>
<text x="255.3" y="177.4">KCRC ER</text>
<text x="262.4" y="177.3">1FH</text>
</g>
<g font-size="1.4">
<text x="28.4" y="31.2">&amp;</text>
<text x="28.4" y="52.7">&amp;</text>
<text x="28.1" y="80.3">m</text>
<text x="270.6" y="144.8">•</text>
<text x="270.6" y="148.8">•</text>
<text x="270.6" y="150.8">•</text>
<text x="270.6" y="152.8">•</text>
<text x="272.9" y="150.8">80ll1</text>
<text x="270.6" y="156.8">•</text>
<text x="270.6" y="163.2">•</text>
<text x="270.6" y="167.1">•</text>
<text x="270.6" y="169.2">•</text>
<text x="270.6" y="171.2">•</text>
<text x="270.6" y="173.2">•</text>
<text x="272.9" y="169.2">80ll1</text>
<text x="272.9" y="171.2">80ll1</text>
<text x="272.9" y="173.2">80ll1</text>
<text x="270.6" y="175.2">•</text>
<text x="270.6" y="179.2">•</text>
<text x="133.2" y="185.3">DRAWN</text>
<text x="133.2" y="194.4">DATE</text>
<text x="120.1" y="199.3">LIIJlM</text>
</g>
<g font-size="1.3">
<text x="25.9" y="25.2">TO BATTERY</text>
<text x="28.6" y="26.5">POSITI\JE</text>
<text x="30.8" y="33.9">TPB</text>
<text x="17.8" y="41.1">SET/TRIP</text>
<text x="28.1" y="69.1">PB</text>
<text x="47.5" y="80.3">PANTOGRAPH DOWN lRAINUNE</text>
<text x="67.1" y="80.5">09</text>
<text x="38.9" y="85.5">PANTOGRAPH UP TIWNUNE</text>
<text x="31.5" y="98.6">-- -</text>
<text x="216.7" y="185">TIRE</text>
<text x="133.2" y="187.5">DESIGNED</text>
<text x="133.2" y="189.7">CHECKED</text>
<text x="72.2" y="196.9">B</text>
<text x="74.9" y="196.8">Zl,IL9979 PROVISION OF FAULT lsctATlON ON Cl Of WRL SP1900 El,IU AME:ND1,1ENT3</text>
<text x="119.5" y="196.9">COiAlJ</text>
<text x="123.9" y="196.9">27.02.25</text>
<text x="133.2" y="192">APPROVE[</text>
<text x="72.2" y="199.3">A</text>
<text x="74.9" y="199.2">Zl,IL9979 PR0VISI0NOF FAULT lsctATlON0N CI OF EAL &amp;ffl_SP1900EMU</text>
<text x="124.2" y="199.3">12.11.13</text>
<text x="128.9" y="199.3">F NGAI</text>
<text x="216.6" y="199.9">SCALI'</text>
<text x="269.8" y="199.9">REV.</text>
</g>
<g font-size="1.2">
<text x="17.9" y="39.8">AUXn.JALY</text>
<text x="17.3" y="43.9">(2-UB0261M-)</text>
<text x="17.7" y="42.3">CIRCUIT</text>
<text x="30.5" y="42.8">lPMR/1</text>
<text x="47.8" y="70.4">ATR/2</text>
<text x="25.6" y="75.4">MN241</text>
<text x="59.9" y="85.5">06</text>
<text x="106.8" y="126.7">CIBR/4</text>
<text x="149.9" y="126.7">CIBR/4</text>
<text x="193.2" y="126.7">CIBR/4</text>
<text x="234.9" y="126.7">CIBR/4</text>
</g>
<text font-size="1.1" x="134.3" y="197.5">•--IIIJ-IEIIID'W..</text>
</svg>
